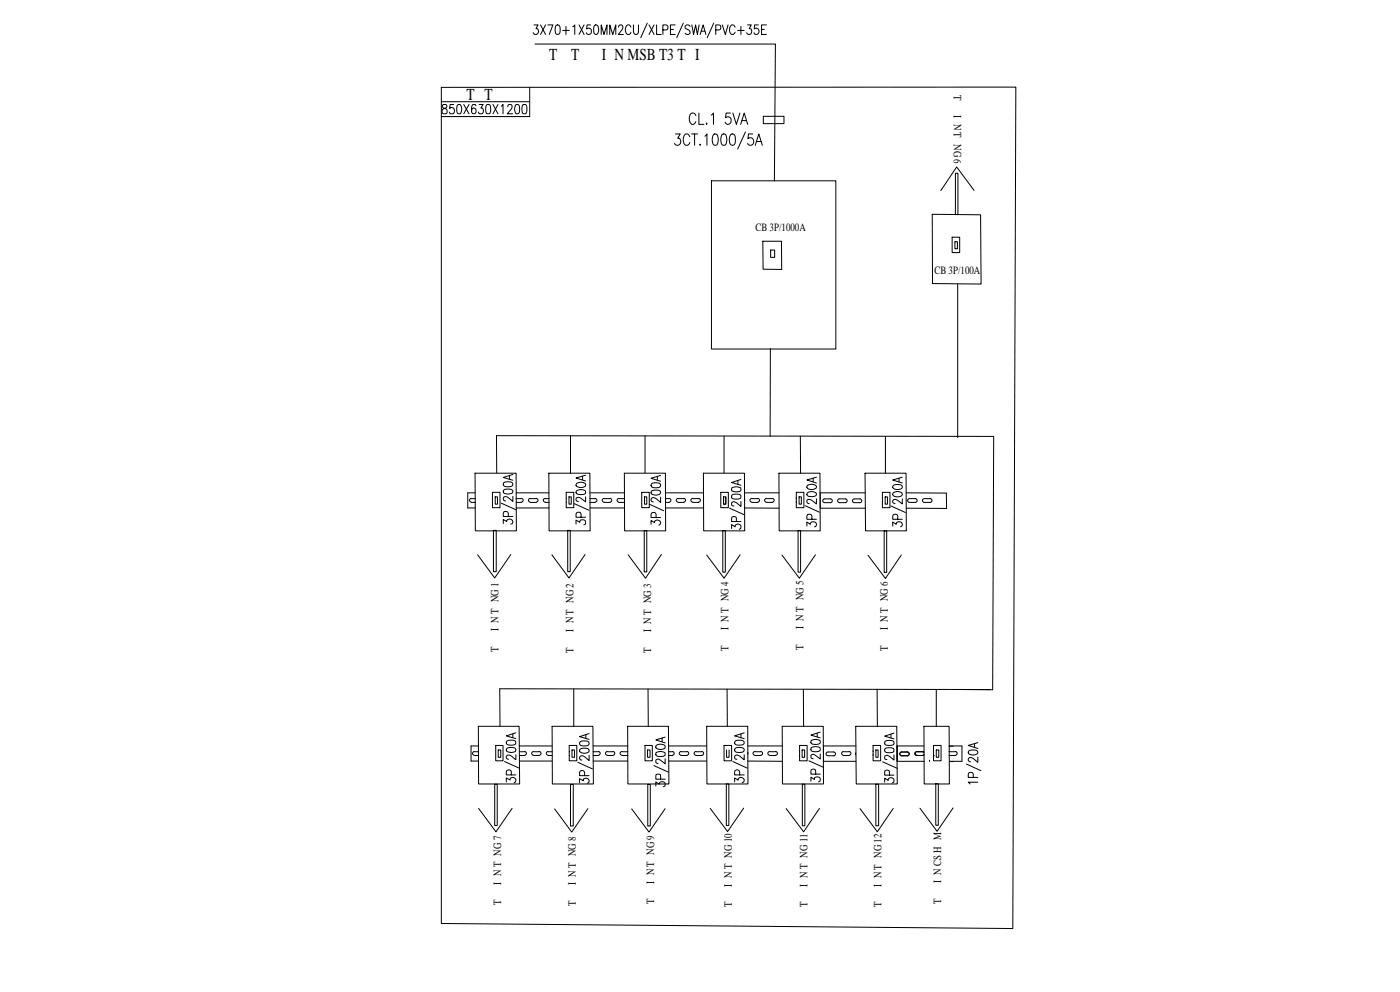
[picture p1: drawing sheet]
<svg xmlns="http://www.w3.org/2000/svg" width="353mm" height="250mm" viewBox="0 0 353 250" stroke-linecap="round" stroke-linejoin="round" font-family="sans-serif">
<g fill="none" stroke="#000" stroke-width=".25">
<path d="M134.7 6.3h1l-.5 .9a.71 .71 0 0 1 .5 1.1 .71 .71 0 0 1-1.2-.1M134.9 11.1h60.7l-.3 34.5M136.3 6.3l1.3 2.4M137.6 6.3l-1.3 2.4M138.2 6.3h1.3l-.9 2.4M140.3 6.4l.4-.1a1.07 1.07 0 0 1 .6 1.4l-.3 .9-.4 .1a1.07 1.07 0 0 1-.6-1.4zM141.9 7.7h1.7M142.8 6.7v2M144.5 6.7l.5-.4v2.4M146.1 6.3l1.2 2.4M147.3 6.3l-1.2 2.4M149 6.3h-.9l-.1 1a.74 .74 0 0 1 1 .1 .74 .74 0 0 1 0 1 .74 .74 0 0 1-1 0l-.1-.2"/>
<path d="M150 6.4l.4-.1a1.54 1.54 0 0 1 0 2.4h-.2a1.87 1.87 0 0 1-.2-2.3zM151.6 8.7v-2.4l.7 2.4 .8-2.4v2.4M153.8 8.7v-2.4l.8 2.4 .7-2.4v2.4M156 6.9l.4-.6h.4l.3 .4-.1 .5-1 1.5h1.2M159.1 6.9a.64 .64 0 0 0-1-.5 1.54 1.54 0 0 0 .2 2.3 .68 .68 0 0 0 .8-.6M159.8 6.3l.1 2.1a.61 .61 0 0 0 1.1 0v-2.1M163.3 5.8l-1.7 3.7M163.7 6.3l1.3 2.4M165 6.3l-1.3 2.4M165.6 6.3v2.4h1.2M167.2 7.5l1.1-.1 .2-.3-.1-.6-.4-.2h-.8v2.4M169.1 7.4h.8"/>
<path d="M170.3 6.3h-1.2v2.4h1.2M172.3 5.8l-1.6 3.7M174.1 6.7a.66 .66 0 0 0-.8-.4 .66 .66 0 0 0-.5 .6l.2 .3 .9 .5 .2 .7a.76 .76 0 0 1-1.3 0M174.5 6.3l.4 2.4 .6-2.4 .4 2.4 .4-2.4M176.6 8.7l.8-2.4 .7 2.4M176.9 7.9h.9M180 5.8l-1.6 3.7M180.5 7.5l1.2-.1 .1-.3-.1-.7-1.2-.1v2.4M182.2 6.3l.8 2.4 .6-2.4M185.4 6.9l-.5-.6a1.28 1.28 0 0 0-1 1 1.28 1.28 0 0 0 .5 1.3 .63 .63 0 0 0 1-.5M186.1 7.7h1.6M186.9 6.7v2"/>
<path d="M188.5 6.3h1l-.5 .9a.71 .71 0 0 1 .6 1 .71 .71 0 0 1-1.2 .2l-.1-.2M191.3 6.3h-1v1a.74 .74 0 0 1 1 .1 .74 .74 0 0 1 0 1 .74 .74 0 0 1-1 0l-.1-.2M192.1 7.4h.7M193.3 6.3h-1.2v2.4h1.2M111.3 22h144.9l-.7 212.1-144.2-1.3zM111.3 25.6h22.3M111.7 26.4a.49 .49 0 0 0 .2 .8 .75 .75 0 0 1 .9 .9 .75 .75 0 0 1-1.2 .4l-.1-.2a1.08 1.08 0 0 1 1.1-1.2l.1-.4a.73 .73 0 0 0-1-.3zM114.4 26.3h-.9l-.1 1.1a.74 .74 0 0 1 1 0 .74 .74 0 0 1 0 1 .74 .74 0 0 1-1 .1v-.2M115.5 26.4l.4-.1a1.38 1.38 0 0 1 .4 2l-.2 .3-.4 .1a1.09 1.09 0 0 1-.5-1.3zM117 26.3l1.3 2.4M118.3 26.3l-1.3 2.4M120 26.7a.58 .58 0 0 0-.8-.3l-.2 .4a2.35 2.35 0 0 0 .2 1.8 .67 .67 0 0 0 .9-.6 .67 .67 0 0 0-.9-.6l-.3 .5"/>
<path d="M120.8 26.3h1.1l-.6 .9a.71 .71 0 0 1 .6 1.1 .71 .71 0 0 1-1.2 0M122.8 26.4a.68 .68 0 0 1 .9 .4l.1 .6a1.03 1.03 0 0 1-.6 1.3h-.1a1.03 1.03 0 0 1-.6-1.3zM124.3 26.3l1.3 2.4M125.6 26.3l-1.3 2.4M126.4 26.8l.5-.5v2.4M128.1 26.9a.57 .57 0 0 1 .7-.5 .57 .57 0 0 1 .3 .8l-1.1 1.5h1.3M130.1 26.4l.5-.1a1.09 1.09 0 0 1 .5 1.4l-.3 .9-.4 .1a1.38 1.38 0 0 1-.5-1.9zM131.9 26.4l.5-.1a1.09 1.09 0 0 1 .5 1.4l-.2 .9a.68 .68 0 0 1-1-.3l-.1-.9zM133.6 22v7.4h-22.3M170.4 33.8h1.2l-.7 1.1a.85 .85 0 0 1 .8 1.2 .85 .85 0 0 1-1.5 0M174 34.5a.76 .76 0 0 0-.8-.7 .76 .76 0 0 0-.7 .7l-.2 1.1a.86 .86 0 0 0 .5 .9 .86 .86 0 0 0 1.1-.2l.1-.4M174.4 33.8h1.6"/>
<path d="M175.2 33.8v2.8M175.5 29.1a.77 .77 0 0 0-.7-.6 .77 .77 0 0 0-.8 .6l-.1 .5 .1 1.1a.77 .77 0 0 0 1.2 .5l.3-.5M176.3 28.5v2.9h1.3M176.5 36.5l.1-.1 .1 .1-.1 .1zM177.8 34.3l.5-.5v2.8M178.1 31.2l.2-.2v.4zM179.4 29l.6-.5v2.9M180 33.9l.5-.1a1.81 1.81 0 0 1 .5 2.3l-.1 .4-.6 .1a1.66 1.66 0 0 1-.5-2.3zM182.1 33.9l.6-.1a1.81 1.81 0 0 1 .5 2.3l-.2 .4-.6 .1a1.66 1.66 0 0 1-.5-2.3zM184.2 28.5h-1.1l-.1 1.2a.9 .9 0 0 1 1.2 0 .9 .9 0 0 1 .1 1.2 .77 .77 0 0 1-.7 .5 .77 .77 0 0 1-.7-.6M184.3 33.9l.6-.1a1.33 1.33 0 0 1 .6 1.6l-.1 .7-.2 .4-.5 .1a1.34 1.34 0 0 1-.7-1.6zM184.9 28.5l.8 2.9 .9-2.9"/>
<path d="M186.8 31.4l.9-2.9 .9 2.9M187.1 30.4h1.1M188 33.3l-1.9 4.3M189.9 33.8h-1.1l-.1 1.2a.9 .9 0 0 1 1.2 .1 .9 .9 0 0 1 0 1.2 .9 .9 0 0 1-1.2 .1l-.1-.3M190.5 36.6l.9-2.8 .9 2.8M190.9 35.7h1.1M192.5 29.3h5.2v1.9h-5.2zM179.5 45.6h31.3v42.4h-31.3zM235.1 54l12.2 .2 .2 17.4-12.3-.1zM240.2 59.8h1.9v3.9h-1.9zM241 43.7h.6v10.4h-.6zM245.7 48l-4.4-5.9-4 6"/>
<path d="M192.4 60.8h4.7l.1 7.1h-4.7zM194.4 63h1v1.9h-1zM195.6 62h.1M240.9 61h.6v1.7h-.6zM241.6 71.6v38.7M194.3 87.9v22.1M119.8 119.3h10.4v14.6h-10.3zM125.3 119.2l-.1-9.4 125.4 .2-.2 63.9h-7.8M128.5 119.9v.9M129.4 119.6l-2.5 .8 2.5 .7M138.4 119.3h10.4l.1 14.6h-10.4zM143.9 109.9v9.4"/>
<path d="M147.7 119.8l-2.4 .7 2.4 .8M157.5 119.3h10.3l.1 14.6h-10.3zM162.7 109.9v9.3M166.6 119.9l-2.4 .7 2.4 .7M177.4 119.3h10.4v14.6h-10.3zM182.6 110v9.2M196.5 119.3h10.3l.1 14.6h-10.4zM201.9 110v9.3M218.2 119.3h10.3l.1 14.6h-10.3zM223.3 110v9.3M118.9 125.7a.48 .48 0 0 0-.5 .4 .48 .48 0 0 0 .5 .5M118.9 125.7h1"/>
<path d="M118.9 126.7h1M119.8 124.3h-1.8v3.8h1.9M124.2 124.1h1.9v3.9h-1.9zM124.5 133.7h.7v10.4h-.7zM124.9 125.3h.6v1.8h-.6zM126.4 126.9l3.7 1.6M126.9 132v-1l.9 .5a.73 .73 0 0 1 1.1-.6 .73 .73 0 0 1 .2 1.2h-.3M127.1 123.6l.9-.3a1.06 1.06 0 0 1 1.4 .7 1.53 1.53 0 0 1-2 .5l-.3-.2-.2-.3zM127.1 121.7l.9-.2a1.06 1.06 0 0 1 1.4 .7 1.15 1.15 0 0 1-1.4 .5l-.9-.2-.2-.3zM128.2 130.2v-.8a.67 .67 0 0 0-.6-.5 .67 .67 0 0 0-.7 .5v.8h2.5M128.8 139.8l-4 5.9-4.3-5.8M129.4 125.2v1.2l-1.6-1.1a.57 .57 0 0 0-.8 .3 .57 .57 0 0 0 .5 .7"/>
<path d="M130.2 124.3h8.2M130.2 125.7h1.3M130.2 128.1h8.3M130.2 126.7h1.3M131.5 125.7a.48 .48 0 0 1 .5 .4 .48 .48 0 0 1-.5 .5M133.8 125.7a.48 .48 0 0 0-.5 .4 .48 .48 0 0 0 .5 .5M133.8 125.7h1.5M133.8 126.7h1.5M135.2 125.7a.48 .48 0 0 1 .5 .4 .48 .48 0 0 1-.5 .5M137.5 125.7a.48 .48 0 0 0-.5 .4 .48 .48 0 0 0 .5 .5M137.5 125.7h1M137.5 126.7h1"/>
<path d="M142.8 124.1h1.9v3.9h-1.9zM142.8 125.7h.1M142.8 126.7h.1M143.2 133.7h.6v10.4h-.6zM143.5 125.3h.6v1.8h-.6zM144.9 127l3.6 1.6M145.3 132.1v-1l.9 .6a.74 .74 0 0 1 .9-.7 .74 .74 0 0 1 .6 .9l-.2 .4h-.2M145.4 123.8a2.07 2.07 0 0 1 2.2 0l.1 .4a1.09 1.09 0 0 1-1.3 .5l-1-.2-.1-.3zM145.4 121.9a2.07 2.07 0 0 1 2.2 0l.1 .5a1.38 1.38 0 0 1-1.9 .4l-.5-.4zM146.6 130.4v-.8l-.2-.4h-.3a.61 .61 0 0 0-.8 .4v.8h2.4M146.9 120.1v.9M147.6 139.8l-4.1 5.9-4.3-5.8"/>
<path d="M147.7 125.3v1.2l-1.7-1.1-.5 .1-.2 .2 .1 .6 .5 .2M148.8 124.3h8.7M148.8 125.7h1.3M148.8 126.7h1.3M148.9 128.1h8.7M150.1 125.7a.48 .48 0 0 1 .5 .4 .48 .48 0 0 1-.5 .5M152.4 125.7a.48 .48 0 0 0-.5 .4 .48 .48 0 0 0 .5 .5M152.4 125.7h1.5M152.4 126.7h1.5M153.8 125.7a.48 .48 0 0 1 .5 .4 .48 .48 0 0 1-.5 .5M156.1 125.7a.48 .48 0 0 0-.5 .4 .48 .48 0 0 0 .5 .5M156.2 125.7h1.4"/>
<path d="M156.2 126.7h1.4M161.9 124.1h1.9v3.9h-1.9zM162.5 133.8h.6v10.4h-.6zM162.6 125.3h.5v1.8h-.5zM163.8 127.1l3.6 1.7M164.2 132.2v-1l.9 .6a.73 .73 0 0 1 1-.6 .73 .73 0 0 1 .3 1.1l-.2 .1M164.3 123.8l.9-.2a1.13 1.13 0 0 1 1.4 .5v.2a1.54 1.54 0 0 1-2.4 0zM164.3 122l.9-.3a1.13 1.13 0 0 1 1.4 .5v.2a1.07 1.07 0 0 1-1.4 .6l-.9-.3-.1-.3zM165.5 130.5l-.1-1.1-.4-.2-.5 .1-.3 .4v.8h2.4M165.8 120.1v1M166.6 125.3v1.4l-1.5-1.2a.57 .57 0 0 0-.9 .3 .57 .57 0 0 0 .6 .7M166.8 139.8l-4 6-4.4-5.9"/>
<path d="M167.8 124.3h9.6M167.8 125.7h1M167.9 128.1h9.6M167.9 126.7h.9M168.8 125.7a.48 .48 0 0 1 .4 .4 .48 .48 0 0 1-.4 .5M171 125.7a.48 .48 0 0 0-.4 .4 .48 .48 0 0 0 .4 .5M171.1 125.7h1.4M171.1 126.7h1.4M172.4 125.7a.48 .48 0 0 1 .5 .4 .48 .48 0 0 1-.5 .5M174.7 125.7a.48 .48 0 0 0-.4 .4 .48 .48 0 0 0 .4 .5M174.8 125.7h1.4M174.8 126.7h1.4"/>
<path d="M176.2 125.7a.48 .48 0 0 1 .5 .4 .48 .48 0 0 1-.5 .5M181.8 124.1h1.9v3.9h-1.9zM182.3 133.8h.7v10.5h-.7zM182.5 125.3v1.8h.6v-1.8M182.5 125.3h.6v1.8h-.6zM183.7 124.3h.1M184 128.1l3.7 1.7M184.5 133.3v-1l.9 .5a.71 .71 0 0 1 1.1-.6 .71 .71 0 0 1-.1 1.3M184.6 124.8l1-.2a1.03 1.03 0 0 1 1.3 .6v.1a1.03 1.03 0 0 1-1.3 .5h-.6a.68 .68 0 0 1-.4-1zM184.6 123l1.3-.3 .9 .3 .1 .5a1.09 1.09 0 0 1-1.3 .5l-1-.2zM185.7 131.5v-.8a.62 .62 0 0 0-.6-.5 .62 .62 0 0 0-.6 .5v.8h2.4M186.1 121.2v.9"/>
<path d="M186.7 139.9l-4.1 5.9-4.3-5.9M186.9 126.4v1.3l-1.2-1a.67 .67 0 0 0-.9-.2 .67 .67 0 0 0-.2 .9l.5 .2M186.9 120.9l-2.4 .8 2.4 .7M187.8 124.3h8.7M187.8 125.9v.5M187.8 128.1h8.7M189.6 125.7a.48 .48 0 0 0-.4 .4 .48 .48 0 0 0 .4 .5M189.7 125.7h1.4M189.7 126.7h1.4M191.1 125.7a.48 .48 0 0 1 .5 .4 .48 .48 0 0 1-.5 .5M193.3 125.7a.48 .48 0 0 0-.4 .4 .48 .48 0 0 0 .4 .5M193.4 125.7h1.4"/>
<path d="M193.4 126.7h1.4M194.8 125.7a.48 .48 0 0 1 .5 .4 .48 .48 0 0 1-.5 .5M200.9 124.1h1.9v3.9h-1.9zM200.9 126.7h.1M200.9 125.7h.1M201.3 133.8h.6v10.5h-.6zM201.6 125.3h.5v1.8h-.5zM203.1 127.5l3.6 1.7M203.5 132.6v-1l.9 .6a.71 .71 0 0 1 1.1-.6 .71 .71 0 0 1-.1 1.2M203.7 124.3a1.7 1.7 0 0 1 2.2 .2v.2a1.68 1.68 0 0 1-2.4 0zM203.7 122.4a1.7 1.7 0 0 1 2.2 .3v.2a1.55 1.55 0 0 1-2.4 0zM204.8 130.9v-.8a.67 .67 0 0 0-.6-.5 .67 .67 0 0 0-.7 .5v.8h2.4"/>
<path d="M205.1 120.6v.9M205.7 139.9l-4.1 5.9-4.4-5.9M205.9 125.8v1.3l-1.1-.9-.8-.3-.5 .3v.4l.6 .4M205.9 120.3l-2.4 .7 2.4 .8M206.8 124.3h11.5M206.9 128.1h11.4M206.9 124.3v3.8M207.6 126l.4-.2h1.5a.48 .48 0 0 1 .4 .4 .48 .48 0 0 1-.4 .5h-1.5a.48 .48 0 0 1-.4-.7zM213.2 125.8a.48 .48 0 0 1 .5 .5 .48 .48 0 0 1-.5 .4M213.2 125.8h-1.5a.48 .48 0 0 0-.4 .5 .48 .48 0 0 0 .4 .4h1.5M215.5 125.8a.48 .48 0 0 0-.5 .5 .48 .48 0 0 0 .5 .4M215.5 125.8h1.4"/>
<path d="M215.5 126.7h1.4M216.9 125.8a.48 .48 0 0 1 .5 .5 .48 .48 0 0 1-.5 .4M222.6 124.1h1.9v3.9h-1.9zM223 133.9h.7v10.4h-.7zM223.3 125.3h.5v1.8h-.5zM224.7 127.6l3.7 1.6M225.2 132.6v-1l.9 .6a.72 .72 0 0 1 1.1-.6 .72 .72 0 0 1-.1 1.2M225.3 124.3a1.67 1.67 0 0 1 2.3 .2v.2a1.54 1.54 0 0 1-2.4 0zM225.3 122.4l.9-.2a1.13 1.13 0 0 1 1.4 .5v.2a1.54 1.54 0 0 1-2.4 0zM226.4 130.9l-.1-1-.3-.2h-.6l-.2 .4v.8h2.4M226.8 120.6v.9M227.3 139.9l-4 6-4.3-5.9"/>
<path d="M227.6 125.8v1.3l-1.2-.9-.8-.3-.4 .3v.4l.5 .4M227.6 120.3l-2.4 .7 2.4 .8M228.6 124.3h10.1l.1 3.9-10.2-.1M230.9 125.7a.48 .48 0 0 1 .4 .5 .48 .48 0 0 1-.4 .5M230.9 125.7h-1.5a.48 .48 0 0 0-.5 .5 .48 .48 0 0 0 .5 .5h1.5M233.1 125.7a.48 .48 0 0 0-.4 .5 .48 .48 0 0 0 .4 .5M233.2 125.7h1.4M233.2 126.7h1.4M234.6 125.7a.48 .48 0 0 1 .5 .5 .48 .48 0 0 1-.5 .5M144.7 173.7v9.4M163.5 173.7v9.4M183.4 173.8l.1 9.3"/>
<path d="M202.6 173.8l.1 9.3M221.2 173.8l.1 9.3M236.2 173.9v9.2M249.8 173.9l-123.7-.2v9.4M119.7 189.5a.48 .48 0 0 0-.5 .5 .48 .48 0 0 0 .5 .4M119.7 189.5h1M119.7 190.5h1M120.7 183.1h10.2l.2 14.6h-10.4zM120.7 188.1h-1.9v3.8h1.9M124.8 197.7h.6v10.4h-.6zM125 188h1.9v3.8h-1.9zM125.7 189.1h.6v1.8h-.6z"/>
<path d="M127.3 192l3.6 1.7M127.7 197.2v-1.1l1 .6a.71 .71 0 0 1 1.1-.6 .71 .71 0 0 1-.1 1.3M127.8 188.7l1-.2a1.09 1.09 0 0 1 1.3 .5v.2a1.38 1.38 0 0 1-1.9 .4l-.4-.1-.1-.3zM127.8 186.9l1-.3a1.03 1.03 0 0 1 1.3 .6v.1a1.03 1.03 0 0 1-1.3 .6l-1-.3-.1-.3zM129 195.4v-.8a.66 .66 0 0 0-.7-.5 .66 .66 0 0 0-.6 .5v.8h2.4M129.4 185v1M130.1 190.3v1.3l-1.7-1.2h-.4l-.3 .3v.4l.6 .3M130.1 184.8l-2.4 .7 2.4 .7M131 191.9h8.3M131 188.1h8.3M131 189.5h1.3M131 190.5h1.3"/>
<path d="M132.3 189.5a.48 .48 0 0 1 .5 .5 .48 .48 0 0 1-.5 .4M134.6 189.5a.48 .48 0 0 0-.5 .5 .48 .48 0 0 0 .5 .4M134.6 189.5h1.4M134.6 190.5h1.4M136 189.5a.48 .48 0 0 1 .5 .5 .48 .48 0 0 1-.5 .4M138.3 189.5a.48 .48 0 0 0-.5 .5 .48 .48 0 0 0 .5 .4M138.3 189.5h1M138.3 190.5h1M139.3 183.1h10.2l.2 14.6h-10.4zM143.6 188h1.9v3.8h-1.9zM143.6 189.5h.1M143.6 190.5h.1"/>
<path d="M143.9 197.8h.7v10.5h-.7zM144.3 189.1h.6v1.8h-.6zM145.7 192.2l3.7 1.7M146.2 197.4v-1.1l.9 .5a.71 .71 0 0 1 1-.5 .71 .71 0 0 1 .2 1.1l-.1 .1M146.3 188.9l.9-.2a1.13 1.13 0 0 1 1.4 .5v.1a1.54 1.54 0 0 1-2.4 0zM146.3 187.1l.9-.3a1.13 1.13 0 0 1 1.4 .5v.2a1.07 1.07 0 0 1-1.4 .6l-.9-.3-.1-.3zM147.5 195.6l-.2-1.1-.3-.2-.6 .1-.2 .3v.9h2.4M147.8 185.2v1M148.6 190.4v1.4l-1.5-1.2a.58 .58 0 0 0-.9 .3 .58 .58 0 0 0 .6 .7M148.6 185l-2.4 .7 2.4 .7M149.6 191.9h8.7M149.6 188.1h8.7"/>
<path d="M149.6 189.5h1.3M149.6 190.5h1.3M150.9 189.5a.48 .48 0 0 1 .5 .5 .48 .48 0 0 1-.5 .4M153.2 189.5a.48 .48 0 0 0-.5 .5 .48 .48 0 0 0 .5 .4M153.2 189.5h1.4M153.2 190.5h1.4M154.6 189.5a.48 .48 0 0 1 .5 .5 .48 .48 0 0 1-.5 .4M156.9 189.5a.48 .48 0 0 0-.5 .5 .48 .48 0 0 0 .5 .4M156.9 189.5h1.5M156.9 190.5h1.5M158.3 183.1h10.3l.1 14.6h-10.3zM162.7 188h1.8v3.8h-1.8z"/>
<path d="M163.3 189.1h.7v1.8h-.7zM163.4 197.8h.6v10.5h-.6zM164.9 193l3.7 1.7M165.4 198.2v-1l.9 .5a.71 .71 0 0 1 1.1-.6 .71 .71 0 0 1-.1 1.3M165.5 189.7l.9-.2 .9 .1 .4 .1 .1 .5a1.09 1.09 0 0 1-1.4 .5l-.9-.2zM165.5 188a2.07 2.07 0 0 1 2.2 0l.1 .4a1.38 1.38 0 0 1-1.9 .4l-.4-.1zM166.6 196.5v-1.2l-.4-.1-.7 .1-.1 1.2h2.4M167 186.1v.9M167.8 191.3v1.3l-1.2-.9a.68 .68 0 0 0-.6-.3 .68 .68 0 0 0-.6 .4l.1 .5 .5 .2M167.8 185.9l-2.4 .7 2.4 .7M168.7 191.9h9.6M168.7 188.1h9.6"/>
<path d="M168.7 189.5h.9M168.7 190.5h.9M169.6 189.5a.48 .48 0 0 1 .5 .5 .48 .48 0 0 1-.5 .4M171.8 189.5a.48 .48 0 0 0-.5 .5 .48 .48 0 0 0 .5 .4M171.8 189.5h1.5M171.8 190.5h1.5M173.3 189.5a.48 .48 0 0 1 .4 .5 .48 .48 0 0 1-.4 .4M175.6 189.5a.48 .48 0 0 0-.5 .5 .48 .48 0 0 0 .5 .4M175.6 189.5h1.4M175.6 190.5h1.4M177 189.5a.48 .48 0 0 1 .5 .5 .48 .48 0 0 1-.5 .4M178.3 183.1h10.3l.1 14.6h-10.4z"/>
<path d="M182.6 188h1.9v3.8h-1.9zM183.2 197.7h.6v10.4h-.6zM183.3 189.1v1.8h.6v-1.8M184.5 188.1h.1M184.9 192l3.6 1.7M185.3 197.2v-1.1l.9 .6a.71 .71 0 0 1 1.1-.6 .71 .71 0 0 1-.1 1.3M185.4 188.7l.9-.2a1.06 1.06 0 0 1 1.4 .7 1.15 1.15 0 0 1-1.4 .5l-.9-.2-.1-.3zM185.4 186.9l.9-.3a1.04 1.04 0 0 1 1.4 .8 1.68 1.68 0 0 1-2.4 0zM186.6 195.4v-.8l-.5-.5a.61 .61 0 0 0-.8 .5v.8h2.4M186.9 185.1v.9M187.7 190.3v1.3l-1.1-1-.9-.2-.4 .3v.4l.2 .3h.4M187.7 184.8l-2.4 .7 2.4 .7"/>
<path d="M188.6 188.1h8.7M188.6 191.9l8.7 .1M188.6 189.7v.5M190.4 189.5a.48 .48 0 0 0-.5 .5 .48 .48 0 0 0 .5 .4M190.4 189.5h1.5M190.4 190.5h1.5M191.9 189.5a.48 .48 0 0 1 .4 .5 .48 .48 0 0 1-.4 .4M194.2 189.5a.48 .48 0 0 0-.5 .5 .48 .48 0 0 0 .5 .4M194.2 189.5h1.5M194.2 190.5h1.5M195.6 189.5a.48 .48 0 0 1 .5 .5 .48 .48 0 0 1-.5 .4M197.3 183.1h10.4v14.6h-10.3z"/>
<path d="M201.6 189.5h.1M201.6 190.5h.1M201.7 188h1.9v3.8h-1.9zM202.3 189.1h.7v1.8h-.7zM202.4 197.7h.6v10.5h-.6zM204 191.8l3.7 1.7M204.5 197v-1l.9 .5a.71 .71 0 0 1 1.1-.6 .71 .71 0 0 1-.1 1.3M204.6 188.5l1-.2a1.03 1.03 0 0 1 1.3 .5v.2a1.09 1.09 0 0 1-1.3 .5l-1-.2zM204.6 186.7l1.3-.3 .9 .3 .1 .5a1.09 1.09 0 0 1-1.3 .5l-1-.3zM205.7 195.2v-.8a.61 .61 0 0 0-.6-.5 .61 .61 0 0 0-.6 .5v.8h2.4M206.1 184.9v.9M206.9 190.1v1.3l-1.2-.9a.68 .68 0 0 0-.6-.3 .68 .68 0 0 0-.6 .4l.1 .5 .5 .2"/>
<path d="M206.9 184.6l-2.4 .7 2.4 .7M207.7 188.1h8.2M207.7 192h8.2M207.7 188.1v3.8M208.4 189.8l.4-.2h1.5a.48 .48 0 0 1 .5 .5 .48 .48 0 0 1-.5 .5h-1.5a.48 .48 0 0 1-.4-.8zM212.8 189.5a.48 .48 0 0 0-.5 .5 .48 .48 0 0 0 .5 .4M212.8 189.5h1.4M212.8 190.5h1.4M214.2 189.5a.48 .48 0 0 1 .4 .5 .48 .48 0 0 1-.4 .4M215.8 183.1h10.4l.1 14.6h-10.3zM215.9 189.8v.5M220.2 188h1.9v3.8h-1.9z"/>
<path d="M220.2 190.5h.1M220.2 189.5h.1M220.9 189.1h.6v1.8h-.6zM220.9 197.7h.7v10.5h-.7zM222.6 192.1l3.7 1.6M223.1 197.2v-1l.9 .6a.71 .71 0 0 1 1.1-.6 .71 .71 0 0 1 0 1.2M223.2 188.8l1-.3a1.09 1.09 0 0 1 1.3 .5v.2a1.03 1.03 0 0 1-1.3 .6l-.6-.1a.68 .68 0 0 1-.4-.9zM223.2 186.9l1-.2a1.03 1.03 0 0 1 1.3 .6v.1a1.09 1.09 0 0 1-1.3 .6l-1-.3zM224.4 195.4v-.8a.62 .62 0 0 0-.7-.4 .62 .62 0 0 0-.6 .4v.8h2.4M224.7 185.2v.8M225.5 190.4v1.2l-1.1-.9a.67 .67 0 0 0-1-.2 .67 .67 0 0 0-.2 .9l.5 .1M225.5 184.8l-2.4 .8 2.4 .7"/>
<path d="M226.3 192h6.8M226.3 188.1v3.8M227 189.8l.4-.2h1.5a.48 .48 0 0 1 .5 .5 .48 .48 0 0 1-.5 .5h-1.5a.48 .48 0 0 1-.4-.8zM228.8 189.6a.48 .48 0 0 1 .5 .5 .48 .48 0 0 1-.5 .5M231.2 189.5a.48 .48 0 0 0-.5 .5 .48 .48 0 0 0 .5 .5M231.2 189.5h1.6M231.2 190.5h1.6M231.4 189.5a.48 .48 0 0 0-.5 .5 .48 .48 0 0 0 .5 .4M232.6 189.5l.5 .3M232.8 189.5l.2 .1M233 190.3l-.2 .1M233.1 183.1h6.3l.1 14.6h-6.4z"/>
<path d="M233.1 188.1h-6.8v3.8M233.1 190.2l-.5 .3M234.4 192h.1M235.5 188h1.9v3.8h-1.9zM235.6 190.6h.1M236 197.6h.7v10.5h-.7zM236.2 189.1h.6v1.8h-.6zM239.4 190.4h.1M239.4 188.1h3.2v3.9h-3.1M239.4 188.1h1M239.5 192h.9M239.5 189.5h-.1"/>
<path d="M239.5 189.5h1.5M239.5 190.5h1.5M241 189.5a.48 .48 0 0 1 .4 .5 .48 .48 0 0 1-.4 .4M243.8 192.7l3.6 1.6M244.4 189.3l.8-.2a1.13 1.13 0 0 1 1.4 .5v.2a1.54 1.54 0 0 1-2.4 0zM245.5 196l-.1-1.1-.3-.2-.6 .1-.3 .4v.8h2.4M245.8 187.5v.9M246.6 197.2h-2.4l.5 .5M246.6 190.9v1.3l-1.5-1.1a.57 .57 0 0 0-.9 .2 .57 .57 0 0 0 .6 .8M246.6 187.3l-2.4 .7 2.4 .7M120.7 203.8l4.4 5.9 4.1-5.9M148.3 203.9l-4.1 5.9-4.3-5.8"/>
<path d="M167.8 203.9l-4.1 5.9-4.4-5.8M187.6 203.8l-4.1 5.9-4.4-5.9M206.7 203.8l-4 5.9-4.4-5.8M225.3 203.8l-4 5.9-4.4-5.8M240.4 203.7l-4 5.9-4.4-5.8"/>
</g>
<g font-size="4.2">
<text x="138.5" y="15.2">TỪ TỦ ĐIỆN MSB T3 TỚI</text>
<text x="117.7" y="25.3">TĐT</text>
</g>
<g font-size="2.8">
<text x="240.6" y="23.9" transform="rotate(90 240.6 23.9)">TỦ ĐIỆN TẦNG 6</text>
<text x="190.6" y="58.3">CB 3P/1000A</text>
<text x="235.7" y="69.2">CB 3P/100A</text>
<text x="125.7" y="164.4" transform="rotate(-90 125.7 164.4)">TỦ ĐIỆN TẦNG 1</text>
<text x="144.7" y="164.5" transform="rotate(-90 144.7 164.5)">TỦ ĐIỆN TẦNG 2</text>
<text x="164.2" y="164.6" transform="rotate(-90 164.2 164.6)">TỦ ĐIỆN TẦNG 3</text>
<text x="183.8" y="164.1" transform="rotate(-90 183.8 164.1)">TỦ ĐIỆN TẦNG 4</text>
<text x="202.7" y="163.9" transform="rotate(-90 202.7 163.9)">TỦ ĐIỆN TẦNG 5</text>
<text x="224" y="164.1" transform="rotate(-90 224 164.1)">TỦ ĐIỆN TẦNG 6</text>
<text x="237.4" y="227.9" transform="rotate(-90 237.4 227.9)">TỦ ĐIỆN CS HẦM</text>
<text x="126.4" y="228.2" transform="rotate(-90 126.4 228.2)">TỦ ĐIỆN TẦNG 7</text>
<text x="145.2" y="228.4" transform="rotate(-90 145.2 228.4)">TỦ ĐIỆN TẦNG 8</text>
<text x="165" y="228" transform="rotate(-90 165 228)">TỦ ĐIỆN TẦNG 9</text>
<text x="184.6" y="228.7" transform="rotate(-90 184.6 228.7)">TỦ ĐIỆN TẦNG 10</text>
<text x="203.7" y="228.7" transform="rotate(-90 203.7 228.7)">TỦ ĐIỆN TẦNG 11</text>
<text x="222.3" y="228.8" transform="rotate(-90 222.3 228.8)">TỦ ĐIỆN TẦNG 12</text>
</g>
</svg>
